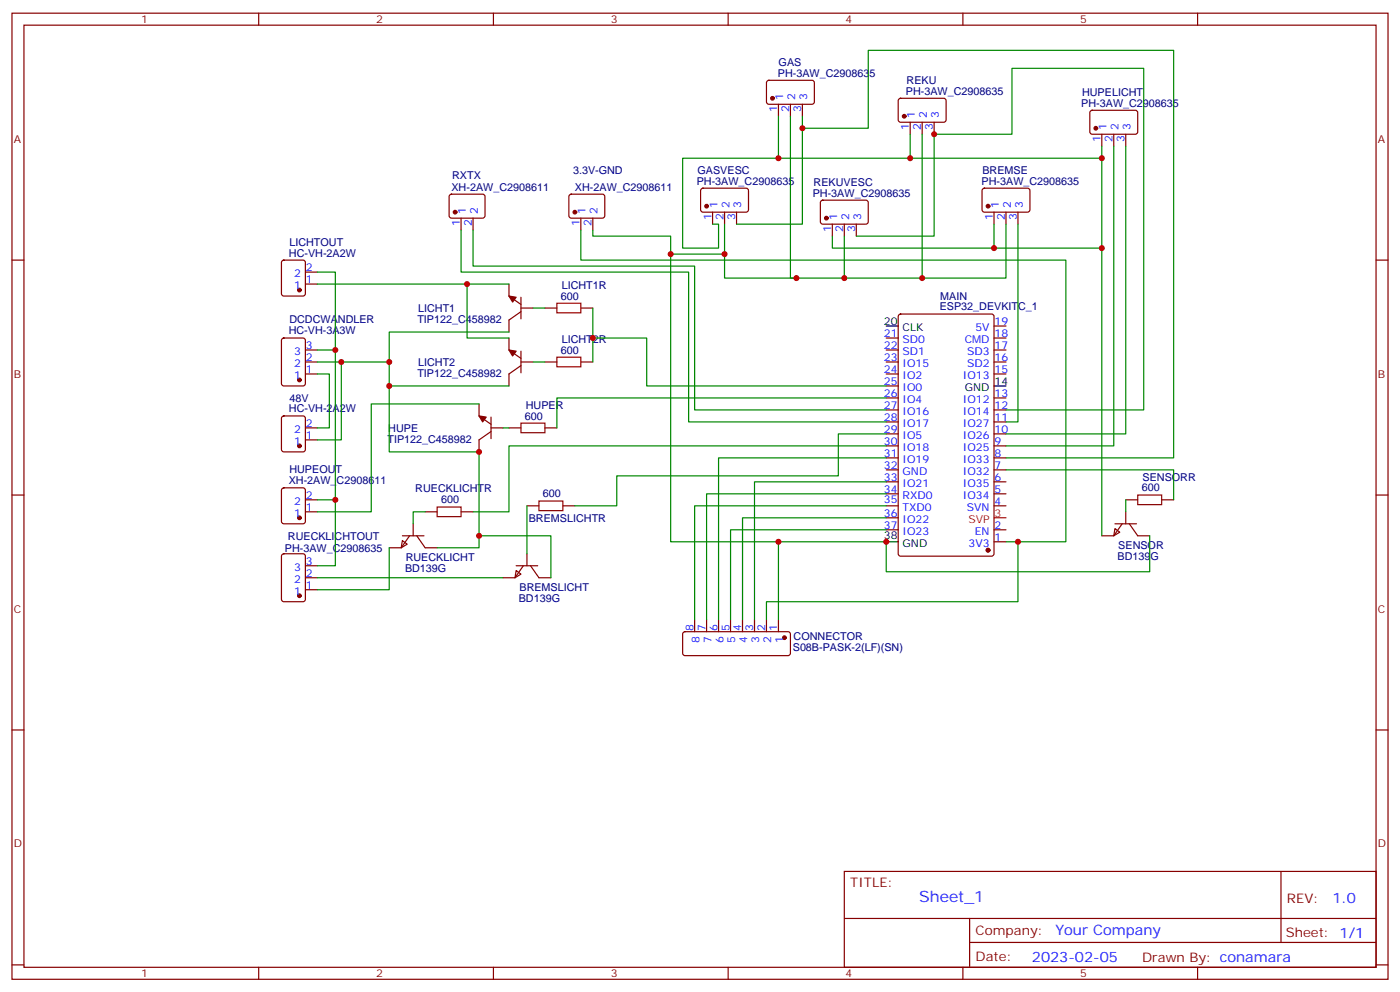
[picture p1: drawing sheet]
<svg xmlns="http://www.w3.org/2000/svg" width="412mm" height="292mm" viewBox="0 0 412 292" stroke-linecap="round" stroke-linejoin="round" font-family="sans-serif">
<g fill="none" stroke="#870000" stroke-width=".35">
<path d="M3.5 3.9h405.4v284.3h-405.4zM7.1 7.4h398.2v277.3h-398.2zM76.2 3.9v3.5M145.3 3.9v3.5M214.5 3.9v3.5M283.6 3.9v3.5M352.8 3.9v3.5M226 23.8l.5-.2 13 .1 .4 .6-.1 6-.6 .4-13-.1-.4-.6v-5.7zM229.3 30.7v3.5M232.8 30.7v3.5M236.4 30.7v3.5M264.8 29.1l.5-.2 13 .1 .4 .6-.1 6-.6 .4-13-.1-.4-.6v-5.7z"/>
<path d="M268.1 36v3.5M271.6 36v3.5M275.2 36v3.5M321.3 32.7l.4-.2h13l.4 .7v5.9l-.7 .4-12.9-.1-.5-.6v-5.6zM324.6 39.5v3.5M328.1 39.5v3.5M331.6 39.5v3.5M132.5 57.4l.5-.3 9.4 .1 .5 .7-.1 5.9-.6 .4-9.5-.1-.4-.6v-5.6zM167.8 57.4l.5-.3 9.4 .1 .5 .7-.1 5.9-.7 .4-9.4-.1-.4-.6v-5.6zM206.6 55.6l.5-.2h13l.4 .7-.1 5.9-.6 .4h-13l-.4-.7v-5.6zM241.9 59.1l.5-.2 12.9 .1 .5 .6-.1 5.9-.6 .5-13-.1-.4-.6v-5.7zM289.5 55.6l.5-.2h13l.4 .7-.1 5.9-.6 .4h-13l-.4-.7v-5.6z"/>
<path d="M3.5 76.6h3.6M83.1 76.8l.5-.2h5.7l.6 .4 .1 9.4-.5 .7h-5.9l-.6-.4-.1-9.4zM135.8 64.2v3.5M139.3 64.2v3.5M171.1 64.2v3.5M174.6 64.2v3.5M209.9 62.4v3.6M213.4 62.4v3.6M217 62.4v3.6M245.2 66v3.5M248.7 66v3.5M252.2 66v3.5"/>
<path d="M292.8 62.4v3.6M296.3 62.4v3.6M299.9 62.4v3.6M405.3 76.6h3.6M83.1 99.7l.5-.2h5.7l.6 .4 .1 13-.5 .6-5.9 .1-.6-.5-.1-12.9zM90 83.6h3.5M90 80.1h3.5M149.9 83.6v3.5l3.6 2.5M149.9 99.5v3.5l3.6 2.5M153.5 87.5v6.3M153.5 91.7l-3.6 2.5v3.5M153.5 90.7h3.5"/>
<path d="M160.5 90.7h3.5M171.1 90.7h3.5M261.1 99.5h3.5M264.8 92.6l.5-.2h26.8l.7 .5v70.1l-.5 .6-27 .1-.7-.5v-70.1zM292.8 99.5h3.5M292.8 96h3.5M90 110.1h3.5M90 106.5h3.5M90 103h3.5M141.1 118.9v3.5l3.5 2.5M153.5 106.5h3.5M153.5 103.4v6.3"/>
<path d="M153.5 107.6l-3.6 2.5v3.5M160.5 106.5h3.5M171.1 106.5h3.5M261.1 117.1h3.5M261.1 110.1h3.5M261.1 106.5h3.5M261.1 103h3.5M261.1 113.6h3.5M292.8 117.1h3.5M292.8 110.1h3.5M292.8 106.5h3.5M292.8 103h3.5"/>
<path d="M83.1 122.6l.5-.2h5.7l.6 .4 .1 9.5-.5 .6-5.9 .1-.6-.5-.1-9.4zM90 125.9h3.5M90 129.5h3.5M144.6 122.8v6.3M144.6 127l-3.5 2.5v3.5M144.6 125.9h3.6M149.9 125.9h3.6M160.5 125.9h3.5M261.1 138.3h3.5M261.1 134.8h3.5M261.1 131.2h3.5M261.1 127.7h3.5"/>
<path d="M261.1 124.2h3.5M261.1 120.6h3.5M292.8 138.3h3.5M292.8 134.8h3.5M292.8 131.2h3.5M292.8 127.7h3.5M292.8 124.2h3.5M292.8 120.6h3.5M3.5 145.7h3.6M83.1 143.8l.5-.2h5.7l.6 .4 .1 9.5-.5 .6-5.9 .1-.6-.5-.1-9.4zM90 147.1h3.5M90 150.6h3.5"/>
<path d="M118.5 159.1l1.4 1.1-1.7 1zM118.5 157.7h6.4M120.6 157.7l-2.4 3.5h-3.5M121.7 154.2v3.5M122.8 157.7l2.4 3.5h3.6M125.2 150.6h3.6M135.8 150.6h3.5M155.2 148.9h3.5M165.8 148.9h3.5M261.1 155.9h3.5M261.1 148.9h3.5M261.1 145.3h3.5"/>
<path d="M261.1 141.8h3.5M261.1 152.4h3.5M292.8 159.5h3.5M292.8 155.9h3.5M292.8 148.9h3.5M292.8 145.3h3.5M292.8 141.8h3.5M328.4 155.6l1.4 1-1.7 1.1zM328.4 154.2h6.4M330.6 154.2l-2.5 3.5h-3.5M331.6 150.6v3.6M331.6 147.1h3.5"/>
<path d="M332.7 154.2l2.4 3.5h3.6M342.2 147.1h3.5M405.3 145.7h3.6M83.1 163.2l.5-.2h5.7l.6 .4 .1 13-.5 .6-5.9 .1-.6-.5-.1-12.9zM90 173.6h3.5M90 170h3.5M90 166.5h3.5M152 167.9l1.5 1.1-1.8 1zM152 166.5h6.4M154.2 166.5l-2.5 3.5h-3.5M155.2 163v3.5M156.3 166.5l2.4 3.5h3.6"/>
<path d="M201.3 186.1l.5-.2h30.3l.5 .2 .2 .5v5.7l-.2 .5-.5 .2h-30.3l-.5-.3-.2-.4v-5.7zM204.6 182.4v3.5M208.1 182.4v3.5M211.7 182.4v3.5M215.2 182.4v3.5M218.7 182.4v3.5M222.2 182.4v3.5M225.8 182.4v3.5M229.3 182.4v3.5M3.5 214.8h3.6M405.3 214.8h3.6M248.7 256.5h156.6v28.2h-156.6z"/>
<path d="M377.3 256.5v20.9M248.7 270.3h156.5M285.6 277.4h119.6M285.6 270.3v14.1M3.5 284h3.6M76.2 284.7v3.5M145.3 284.7v3.5M214.5 284.7v3.5M283.6 284.7v3.5M352.8 284.7v3.5M405.3 284h3.6"/>
</g>
<g fill="#870000" stroke="#870000" stroke-width=".35">
<path d="M149.9 87.1l2.1 .4-1 1.4z"/>
<path d="M149.9 103l2.1 .4-1 1.4z"/>
<path d="M141.1 122.4l2.1 .4-1 1.4z"/>
<circle cx="291" cy="161.9" r=".53"/>
<circle cx="243.4" cy="64.2" r=".53"/>
<circle cx="266.3" cy="34.2" r=".53"/>
<circle cx="227.5" cy="28.9" r=".53"/>
<circle cx="208.1" cy="60.7" r=".53"/>
<circle cx="291" cy="60.7" r=".53"/>
<circle cx="322.8" cy="37.7" r=".53"/>
<circle cx="88.2" cy="175.3" r=".53"/>
<circle cx="88.2" cy="85.4" r=".53"/>
<circle cx="88.2" cy="131.2" r=".53"/>
<circle cx="88.2" cy="111.8" r=".53"/>
<circle cx="88.2" cy="152.4" r=".53"/>
<circle cx="134.1" cy="62.4" r=".53"/>
<circle cx="169.3" cy="62.4" r=".53"/>
<circle cx="231.1" cy="187.7" r=".53"/>
</g>
<path d="M292.8 152.4h3.5" fill="none" stroke="#f00" stroke-width=".35"/>
<path d="M261.1 96h3.5M292.8 113.6h3.5M261.1 159.5h3.5" fill="none" stroke="#000" stroke-width=".35"/>
<path d="M164 89.3h7.1v2.8h-7.1zM164 105.1h7.1v2.8h-7.1zM153.5 124.5h7v2.9h-7zM128.8 149.2h7v2.8h-7zM158.7 147.5h7.1v2.8h-7.1zM335.1 145.7h7.1v2.8h-7.1z" fill="none" stroke="#a10000" stroke-width=".35"/>
<g fill="none" stroke="#008700" stroke-width=".35">
<path d="M229.3 34.2v12.4h-28.2v26.4h10.6v-7h-1.8M232.8 34.2v47.6h15.9M236.4 34.2v31.8h-19.4M236.4 37.7h19.4v-22.9h89.9v120h-49.4M268.1 39.5v7.1h-38.8M271.6 39.5v42.3h-22.9v-12.3M324.6 43v3.6h-56.5M324.6 46.6v26.4h-31.8M328.1 43v88.2h-31.8M331.6 43v84.7h-35.3M135.8 67.7v12.4h67v44.1h58.3M139.3 67.7v10.6h65.3v42.3h56.5"/>
<path d="M171.1 67.7v8.9h142.9v82.9h-17.7M174.6 67.7v1.8h23v90h63.5v8.8h77.6v-10.6M197.6 74.8h15.8M213.4 66v15.8h21.2M252.2 69.5h23v-30h22.9v-19.4h38.8v100.5h-40.6M292.8 66v7h-47.6v-3.5M296.3 66v15.8h-24.7M299.9 66v58.2h-3.6M324.6 73v84.7M93.5 80.1h5.3v22.9h-5.3M93.5 83.6h56.4M137.6 83.6v15.9h12.3"/>
<path d="M149.9 97.7h-35.2v8.8M157 90.7h3.5M174.6 99.5h15.9v14.1h70.6M174.6 90.7v15.8M93.5 106.5h7v23h-7M93.5 110.1h3.5v15.8h-3.5M98.8 103v44.1h-5.3M100.5 106.5h14.2v7.1h35.2M114.7 113.6v19.4h26.4v28.2h-12.3M141.1 118.9h-31.7v31.7h-15.9M157 106.5h3.5M261.1 117.1h-97.1v8.8"/>
<path d="M148.2 125.9h1.7M261.1 127.7h-14.2v12.4h-65.2v8.8h-12.4M261.1 131.2h-111.2v19.4h-10.6M261.1 134.8h-49.4v47.6M296.3 138.3h49.4v8.8M98.8 147.1v19.4h-5.3M125.2 150.6h-3.5v3.6M141.1 157.7h21.2v12.3M155.2 148.9v14.1M229.3 159.5v22.9M261.1 148.9h-56.5v33.5M261.1 145.3h-53v37.1"/>
<path d="M261.1 141.8h-38.9v40.6M261.1 152.4h-42.4v30M261.1 155.9h-45.9v26.5M299.9 159.5v17.6h-74.1v5.3M331.6 147.1v3.5M93.5 170h54.7M114.7 161.2v12.4h-21.2"/>
</g>
<g fill="#c00">
<circle cx="98.8" cy="103" r=".88"/>
<circle cx="98.8" cy="147.1" r=".88"/>
<circle cx="137.6" cy="83.6" r=".88"/>
<circle cx="100.5" cy="106.5" r=".88"/>
<circle cx="114.7" cy="106.5" r=".88"/>
<circle cx="114.7" cy="113.6" r=".88"/>
<circle cx="141.1" cy="133" r=".88"/>
<circle cx="174.6" cy="99.5" r=".88"/>
<circle cx="141.1" cy="157.7" r=".88"/>
<circle cx="261.1" cy="159.5" r=".88"/>
<circle cx="268.1" cy="46.6" r=".88"/>
<circle cx="271.6" cy="81.8" r=".88"/>
<circle cx="248.7" cy="81.8" r=".88"/>
<circle cx="234.6" cy="81.8" r=".88"/>
<circle cx="324.6" cy="46.6" r=".88"/>
<circle cx="292.8" cy="73" r=".88"/>
<circle cx="324.6" cy="73" r=".88"/>
<circle cx="197.6" cy="74.8" r=".88"/>
<circle cx="213.4" cy="74.8" r=".88"/>
<circle cx="275.2" cy="39.5" r=".88"/>
<circle cx="236.4" cy="37.7" r=".88"/>
<circle cx="229.3" cy="46.6" r=".88"/>
<circle cx="229.3" cy="159.5" r=".88"/>
<circle cx="299.9" cy="159.5" r=".88"/>
</g>
<text font-size="4.6" fill="#00f" x="270.8" y="265.5">Sheet_1</text>
<g font-size="4.2" fill="#00f">
<text x="392.5" y="265.7">1.0</text>
<text x="310.9" y="275.3">Your Company</text>
<text x="304" y="283.1">2023-02-05</text>
</g>
<g font-size="3.9" fill="#800">
<text x="250.5" y="261.1">TITLE:</text>
<text x="379.1" y="265.7">REV:</text>
<text x="287.4" y="275.3">Company:</text>
<text x="378.7" y="275.9">Sheet: 1/1</text>
<text x="287.4" y="282.9">Date:</text>
<text x="336.4" y="283">Drawn By: conamara</text>
</g>
<g font-size="3.2" fill="#800">
<text x="41.6" y="6.9">1</text>
<text x="110.8" y="6.9">2</text>
<text x="179.9" y="6.9">3</text>
<text x="249.1" y="6.9">4</text>
<text x="318.2" y="6.9">5</text>
<text x="4.1" y="42">A</text>
<text x="405.9" y="42">A</text>
<text x="4.1" y="111.1">B</text>
<text x="405.9" y="111.1">B</text>
<text x="4.1" y="180.3">C</text>
<text x="405.9" y="180.3">C</text>
<text x="4.1" y="249.4">D</text>
<text x="405.9" y="249.4">D</text>
<text x="41.6" y="287.7">1</text>
<text x="110.8" y="287.7">2</text>
<text x="179.9" y="287.7">3</text>
<text x="249.1" y="287.7">4</text>
<text x="318.2" y="287.7">5</text>
</g>
<g font-size="3.2" fill="#000080">
<text x="229.1" y="22.6">PH-3AW_C2908635</text>
<text x="229.4" y="19.4">GAS</text>
<text x="266.8" y="27.9">PH-3AW_C2908635</text>
<text x="267.1" y="24.7">REKU</text>
<text x="318.8" y="28.2">HUPELICHT</text>
<text x="318.5" y="31.4">PH-3AW_C2908635</text>
<text x="133.2" y="52.8">RXTX</text>
<text x="168.8" y="51.3">3.3V-GND</text>
<text x="205.5" y="51.2">GASVESC</text>
<text x="289.4" y="51.2">BREMSE</text>
<text x="133" y="56.1">XH-2AW_C2908611</text>
<text x="169.4" y="56.1">XH-2AW_C2908611</text>
<text x="205.2" y="54.3">PH-3AW_C2908635</text>
<text x="239.4" y="57.9">PH-3AW_C2908635</text>
<text x="239.7" y="54.7">REKUVESC</text>
<text x="289.1" y="54.3">PH-3AW_C2908635</text>
<text x="85.1" y="75.5">HC-VH-2A2W</text>
<text x="85.3" y="72.3">LICHTOUT</text>
<text x="165.2" y="88.2">600</text>
<text x="165.5" y="85">LICHT1R</text>
<text x="277" y="88.2">MAIN</text>
<text x="85.3" y="95.1">DCDCWANDLER</text>
<text x="123" y="95">TIP122_C458982</text>
<text x="123.2" y="91.8">LICHT1</text>
<text x="276.8" y="91.4">ESP32_DEVKITC_1</text>
<text x="85" y="98.4">HC-VH-3A3W</text>
<text x="165.5" y="100.9">LICHT2R</text>
<text x="123.2" y="107.7">LICHT2</text>
<text x="165.2" y="104.1">600</text>
<text x="123" y="110.9">TIP122_C458982</text>
<text x="85.3" y="118.2">48V</text>
<text x="85.1" y="121.4">HC-VH-2A2W</text>
<text x="154.6" y="123.5">600</text>
<text x="154.9" y="120.3">HUPER</text>
<text x="114.1" y="130.3">TIP122_C458982</text>
<text x="114.4" y="127.1">HUPE</text>
<text x="85" y="142.5">XH-2AW_C2908611</text>
<text x="85.3" y="139.2">HUPEOUT</text>
<text x="336.6" y="141.5">SENSORR</text>
<text x="122.3" y="144.7">RUECKLICHTR</text>
<text x="130" y="148.2">600</text>
<text x="159.9" y="146.4">600</text>
<text x="336.3" y="144.6">600</text>
<text x="155.8" y="153.5">BREMSLICHTR</text>
<text x="84.8" y="158.8">RUECKLICHTOUT</text>
<text x="329.4" y="161.5">SENSOR</text>
<text x="83.9" y="162.4">PH-3AW_C2908635</text>
<text x="119.5" y="165">RUECKLICHT</text>
<text x="329.2" y="164.8">BD139G</text>
<text x="119.3" y="168.3">BD139G</text>
<text x="153" y="173.9">BREMSLICHT</text>
<text x="152.8" y="177.2">BD139G</text>
<text x="233.5" y="191.7">S08B-PASK-2(LF)(SN)</text>
<text x="233.8" y="188.5">CONNECTOR</text>
</g>
<g font-size="3.2" fill="#00f">
<text x="230.7" y="29.4" transform="rotate(-90 230.7 29.4)">1</text>
<text x="234.2" y="29.4" transform="rotate(-90 234.2 29.4)">2</text>
<text x="237.8" y="29.4" transform="rotate(-90 237.8 29.4)">3</text>
<text x="229" y="32.9" transform="rotate(-90 229 32.9)">1</text>
<text x="232.5" y="32.9" transform="rotate(-90 232.5 32.9)">2</text>
<text x="236" y="32.9" transform="rotate(-90 236 32.9)">3</text>
<text x="269.5" y="34.7" transform="rotate(-90 269.5 34.7)">1</text>
<text x="273" y="34.7" transform="rotate(-90 273 34.7)">2</text>
<text x="276.6" y="34.7" transform="rotate(-90 276.6 34.7)">3</text>
<text x="267.8" y="38.2" transform="rotate(-90 267.8 38.2)">1</text>
<text x="271.3" y="38.2" transform="rotate(-90 271.3 38.2)">2</text>
<text x="274.8" y="38.2" transform="rotate(-90 274.8 38.2)">3</text>
<text x="324.2" y="41.7" transform="rotate(-90 324.2 41.7)">1</text>
<text x="326" y="38.2" transform="rotate(-90 326 38.2)">1</text>
<text x="327.7" y="41.7" transform="rotate(-90 327.7 41.7)">2</text>
<text x="329.5" y="38.2" transform="rotate(-90 329.5 38.2)">2</text>
<text x="331.3" y="41.7" transform="rotate(-90 331.3 41.7)">3</text>
<text x="333" y="38.2" transform="rotate(-90 333 38.2)">3</text>
<text x="137.2" y="62.9" transform="rotate(-90 137.2 62.9)">1</text>
<text x="140.8" y="62.9" transform="rotate(-90 140.8 62.9)">2</text>
<text x="172.5" y="62.9" transform="rotate(-90 172.5 62.9)">1</text>
<text x="176" y="62.9" transform="rotate(-90 176 62.9)">2</text>
<text x="209.5" y="64.6" transform="rotate(-90 209.5 64.6)">1</text>
<text x="211.3" y="61.1" transform="rotate(-90 211.3 61.1)">1</text>
<text x="213.1" y="64.6" transform="rotate(-90 213.1 64.6)">2</text>
<text x="214.8" y="61.1" transform="rotate(-90 214.8 61.1)">2</text>
<text x="216.6" y="64.6" transform="rotate(-90 216.6 64.6)">3</text>
<text x="218.4" y="61.1" transform="rotate(-90 218.4 61.1)">3</text>
<text x="246.6" y="64.7" transform="rotate(-90 246.6 64.7)">1</text>
<text x="250.1" y="64.7" transform="rotate(-90 250.1 64.7)">2</text>
<text x="253.6" y="64.7" transform="rotate(-90 253.6 64.7)">3</text>
<text x="292.5" y="64.6" transform="rotate(-90 292.5 64.6)">1</text>
<text x="294.2" y="61.1" transform="rotate(-90 294.2 61.1)">1</text>
<text x="296" y="64.6" transform="rotate(-90 296 64.6)">2</text>
<text x="297.7" y="61.1" transform="rotate(-90 297.7 61.1)">2</text>
<text x="299.5" y="64.6" transform="rotate(-90 299.5 64.6)">3</text>
<text x="301.3" y="61.1" transform="rotate(-90 301.3 61.1)">3</text>
<text x="135.5" y="66.4" transform="rotate(-90 135.5 66.4)">1</text>
<text x="139" y="66.4" transform="rotate(-90 139 66.4)">2</text>
<text x="170.7" y="66.4" transform="rotate(-90 170.7 66.4)">1</text>
<text x="174.3" y="66.4" transform="rotate(-90 174.3 66.4)">2</text>
<text x="244.8" y="68.2" transform="rotate(-90 244.8 68.2)">1</text>
<text x="248.4" y="68.2" transform="rotate(-90 248.4 68.2)">2</text>
<text x="251.9" y="68.2" transform="rotate(-90 251.9 68.2)">3</text>
<text x="86.6" y="81.5">2</text>
<text x="90.1" y="83.3">1</text>
<text x="90.1" y="79.7">2</text>
<text x="86.6" y="85">1</text>
<text x="293" y="95.6">19</text>
<text x="260.4" y="99.1">21</text>
<text x="265.9" y="100.9">SD0</text>
<text x="284.2" y="100.9">CMD</text>
<text x="287.3" y="97.4">5V</text>
<text x="293" y="99.1">18</text>
<text x="86.6" y="107.9">2</text>
<text x="86.6" y="104.4">3</text>
<text x="90.1" y="106.2">2</text>
<text x="90.1" y="102.7">3</text>
<text x="260.4" y="106.2">23</text>
<text x="260.4" y="102.7">22</text>
<text x="265.9" y="107.9">IO15</text>
<text x="265.9" y="104.4">SD1</text>
<text x="284.9" y="107.9">SD2</text>
<text x="284.9" y="104.4">SD3</text>
<text x="293" y="106.2">16</text>
<text x="293" y="102.7">17</text>
<text x="86.6" y="111.5">1</text>
<text x="90.1" y="109.7">1</text>
<text x="260.4" y="113.2">25</text>
<text x="260.4" y="109.7">24</text>
<text x="265.9" y="111.5">IO2</text>
<text x="283.6" y="111.5">IO13</text>
<text x="293" y="109.7">15</text>
<text x="260.4" y="116.8">26</text>
<text x="265.9" y="118.5">IO4</text>
<text x="265.9" y="115">IO0</text>
<text x="283.6" y="118.5">IO12</text>
<text x="293" y="116.8">13</text>
<text x="90.1" y="125.6">2</text>
<text x="260.4" y="123.8">28</text>
<text x="260.4" y="120.3">27</text>
<text x="265.9" y="125.6">IO17</text>
<text x="265.9" y="122.1">IO16</text>
<text x="283.6" y="125.6">IO27</text>
<text x="283.6" y="122.1">IO14</text>
<text x="293" y="123.8">11</text>
<text x="293" y="120.3">12</text>
<text x="86.6" y="130.9">1</text>
<text x="86.6" y="127.4">2</text>
<text x="90.1" y="129.1">1</text>
<text x="260.4" y="130.9">30</text>
<text x="260.4" y="127.4">29</text>
<text x="265.9" y="129.1">IO5</text>
<text x="283.6" y="129.1">IO26</text>
<text x="293" y="130.9">9</text>
<text x="293" y="127.4">10</text>
<text x="260.4" y="137.9">32</text>
<text x="260.4" y="134.4">31</text>
<text x="265.9" y="136.2">IO19</text>
<text x="265.9" y="132.6">IO18</text>
<text x="283.6" y="136.2">IO33</text>
<text x="283.6" y="132.6">IO25</text>
<text x="293" y="137.9">7</text>
<text x="293" y="134.4">8</text>
<text x="260.4" y="141.5">33</text>
<text x="265.9" y="143.2">IO21</text>
<text x="265.9" y="139.7">GND</text>
<text x="283.6" y="143.2">IO35</text>
<text x="283.6" y="139.7">IO32</text>
<text x="293" y="141.5">6</text>
<text x="86.6" y="148.5">2</text>
<text x="90.1" y="146.8">2</text>
<text x="260.4" y="148.2">35</text>
<text x="260.4" y="145">34</text>
<text x="265.9" y="146.8">RXD0</text>
<text x="283.6" y="146.8">IO34</text>
<text x="293" y="148.5">4</text>
<text x="293" y="145">5</text>
<text x="86.6" y="152">1</text>
<text x="90.1" y="150.3">1</text>
<text x="260.4" y="155.6">37</text>
<text x="260.4" y="152">36</text>
<text x="265.9" y="153.8">IO22</text>
<text x="265.9" y="150.3">TXD0</text>
<text x="284.8" y="150.3">SVN</text>
<text x="293" y="155.6">2</text>
<text x="265.9" y="157.3">IO23</text>
<text x="285.3" y="160.9">3V3</text>
<text x="287.1" y="157.3">EN</text>
<text x="293" y="159.1">1</text>
<text x="86.6" y="167.9">3</text>
<text x="90.1" y="166.2">3</text>
<text x="86.6" y="171.4">2</text>
<text x="90.1" y="173.2">1</text>
<text x="90.1" y="169.7">2</text>
<text x="86.6" y="175">1</text>
<text x="204.3" y="185.7" transform="rotate(-90 204.3 185.7)">8</text>
<text x="207.8" y="185.7" transform="rotate(-90 207.8 185.7)">7</text>
<text x="211.3" y="185.7" transform="rotate(-90 211.3 185.7)">6</text>
<text x="214.8" y="185.7" transform="rotate(-90 214.8 185.7)">5</text>
<text x="218.4" y="185.7" transform="rotate(-90 218.4 185.7)">4</text>
<text x="221.9" y="185.7" transform="rotate(-90 221.9 185.7)">3</text>
<text x="225.4" y="185.7" transform="rotate(-90 225.4 185.7)">2</text>
<text x="229" y="185.7" transform="rotate(-90 229 185.7)">1</text>
<text x="206" y="189.2" transform="rotate(-90 206 189.2)">8</text>
<text x="209.5" y="189.2" transform="rotate(-90 209.5 189.2)">7</text>
<text x="213.1" y="189.2" transform="rotate(-90 213.1 189.2)">6</text>
<text x="216.6" y="189.2" transform="rotate(-90 216.6 189.2)">5</text>
<text x="220.1" y="189.2" transform="rotate(-90 220.1 189.2)">4</text>
<text x="223.7" y="189.2" transform="rotate(-90 223.7 189.2)">3</text>
<text x="227.2" y="189.2" transform="rotate(-90 227.2 189.2)">2</text>
<text x="230.7" y="189.2" transform="rotate(-90 230.7 189.2)">1</text>
</g>
<g font-size="3.2">
<text x="260.4" y="95.6">20</text>
<text x="265.9" y="97.4">CLK</text>
<text x="293" y="113.2">14</text>
<text x="284.2" y="115">GND</text>
<text x="260.4" y="158.7">38</text>
<text x="265.9" y="160.9">GND</text>
</g>
<g font-size="3.2" fill="#f00">
<text x="285.2" y="153.8">SVP</text>
<text x="293" y="152">3</text>
</g>
</svg>
